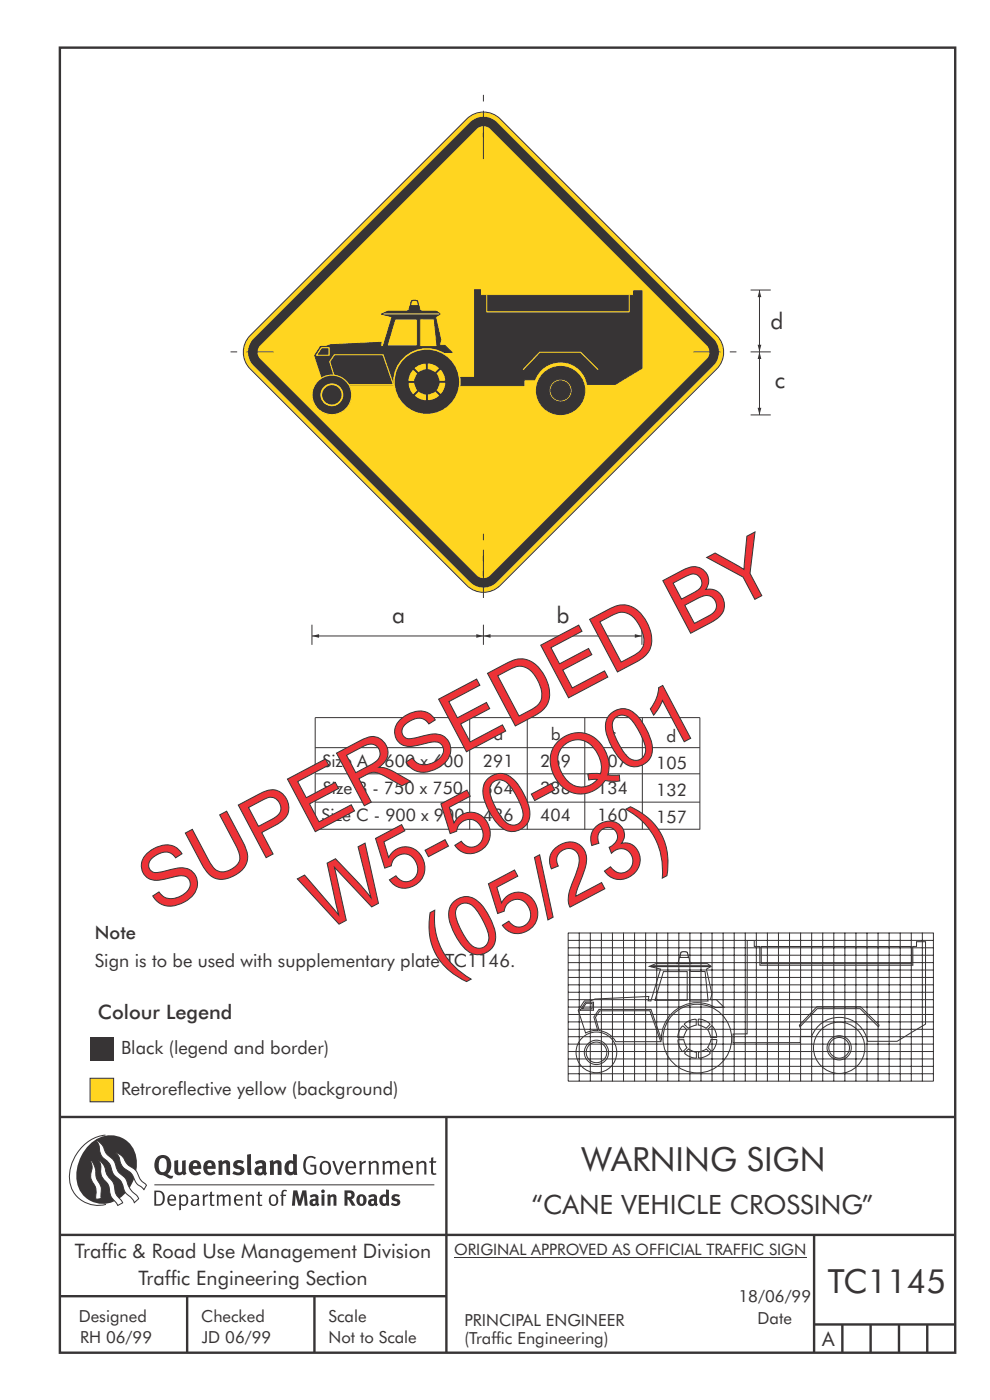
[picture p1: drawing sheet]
<svg xmlns="http://www.w3.org/2000/svg" width="210mm" height="297mm" viewBox="0 0 210 297" stroke-linecap="round" stroke-linejoin="round" font-family="sans-serif">
<g fill="none" stroke="#373435" stroke-width=".51">
<path d="M12.7 10.1h189.9v276.9h-189.9zM12.7 237h189.8M94.7 236.9v50.1M12.7 262h190M12.7 275h82M39.7 275v12M66.7 275v12M172.7 262v25M172.7 281h30M178.7 281v6M184.7 281v6M190.7 281v6"/>
<path d="M196.7 281v6"/>
</g>
<path d="M96.3 266.7h74.7" fill="none" stroke="#373435" stroke-width=".21"/>
<path d="M19.1 228.8h5v5h-5z" fill-rule="evenodd" fill="#ffd520" stroke="#373435" stroke-width=".21"/>
<path d="M19.1 220.1h5v5h-5z" fill-rule="evenodd" fill="#373435"/>
<path d="M53.1 71.2l45.9-46a5 5 0 0 1 7.1 0l45.9 46a5 5 0 0 1 0 7.1l-45.9 45.9a5 5 0 0 1-7.1 0l-45.9-45.9a5 5 0 0 1 0-7.1z" fill-rule="evenodd" fill="#ffd520" stroke="#373435" stroke-width=".21"/>
<path d="M53.8 71.9l46.1-46.1a4 4 0 0 1 5.5 .2l45.9 45.9a4 4 0 0 1 0 5.7l-46 46a4 4 0 0 1-5.6-.1l-46.1-46.1a4 4 0 0 1 .2-5.5z" fill-rule="evenodd" fill="#373435"/>
<path d="M55.2 73.3l46-46a2.04 2.04 0 0 1 2.8 .1l46 46a2.04 2.04 0 0 1-.1 2.8l-46 46a2.04 2.04 0 0 1-2.8-.1l-46-46a2.04 2.04 0 0 1 .1-2.8z" fill-rule="evenodd" fill="#ffd520"/>
<path d="M102.5 20.1v1.4M102.5 23.5v10.3M48.9 74.7h1.4M52.3 74.7h5.7M147.1 74.7h5.7M154.8 74.7h1.4M161.1 74.7v13.3M102.5 113.2v1.4M102.5 116.6v10.3" fill="none" stroke="#373435" stroke-width=".21"/>
<g fill="#373435">
<path d="M161.1 74.7l.4 1.5h-.8z"/>
<path d="M160.7 86.5h.8l-.4 1.5z"/>
</g>
<path d="M66.2 134.9h36.3" fill="none" stroke="#373435" stroke-width=".21"/>
<g fill="#373435">
<path d="M66.2 134.9l1.5-.4v.8z"/>
<path d="M101 134.5l1.5 .4-1.5 .4z"/>
</g>
<path d="M102.5 134.9h33.7" fill="none" stroke="#373435" stroke-width=".21"/>
<g fill="#373435">
<path d="M102.5 134.9l1.6-.4v.8z"/>
<path d="M134.7 134.5l1.5 .4-1.5 .4z"/>
</g>
<path d="M161.1 61.5v13.2" fill="none" stroke="#373435" stroke-width=".21"/>
<g fill="#373435">
<path d="M161.1 61.5l.4 1.5h-.8z"/>
<path d="M160.7 73.1h.8l-.4 1.6z"/>
</g>
<path d="M159.2 74.7h4.3M159.2 61.5h4.3M159.2 88h4.3M66.2 132.5v4.3M102.5 132.5v4.3M136.2 132.5v4.3" fill="none" stroke="#373435" stroke-width=".21"/>
<g fill="#373435" stroke="#373435" stroke-width=".21">
<path d="M100.7 61.5h1.2v1.2h32.5v-1h1.8v16.4l-5.7 3.5h-5.9a5.9 5.9 0 0 0-5.2-4.8 5.9 5.9 0 0 0-6 3.8h-2.3v1.2h-13.9v-1.7h3.5z" fill-rule="evenodd"/>
<path d="M80.9 66.6l1.4-.5h10.3l.7 .5-.9 .6h-9.2z" fill-rule="evenodd"/>
<path d="M68 73.5h1.2l.9-.4 10.8-.5-.2 .9h.6l1.9-6.3-2.2-.6 1.3-.5h10.3l.7 .5-.9 .6 1.1 4.9-.3 1.2h1.1l1.6 1.5h-3l-.8 6.8h-23.3l-2-6.2z" fill-rule="evenodd"/>
<circle cx="118.9" cy="82.9" r="5.1"/>
</g>
<path d="M89 67.7h3.1l.6 5.8h-3.7zM83.8 67.7h4.7v5.7h-6.4z" fill-rule="evenodd" fill="#ffd520" stroke="#373435" stroke-width=".21"/>
<circle cx="90.6" cy="81" r="7" fill="#373435" stroke="#ffd525" stroke-width=".33"/>
<path d="M87.6 78.5l.9 .8-.7 1.5h-1.1v-.4l.2-.9zM86.8 81.2h1.1l.6 1.6-.8 .8a2.59 2.59 0 0 1-.9-2.4zM88.8 83.1l1.6 .6v1.1a2.62 2.62 0 0 1-2.4-1zM90.8 83.7l1.5-.6 .8 .7a2.62 2.62 0 0 1-2.3 1zM93.3 81.2h1.1a2.6 2.6 0 0 1-1 2.3l-.8-.7zM92.6 79.2l.8-.7a2.59 2.59 0 0 1 .9 2.3h-1.1zM90.7 77.2a2.61 2.61 0 0 1 2.4 1l-.8 .8-1.6-.7zM88 78.1l1-.7a1.4 1.4 0 0 1 1.3-.1v1l-1.5 .7-.8-.8z" fill-rule="evenodd" fill="#ffd520"/>
<path d="M87.3 63.9a1.19 1.19 0 0 1 1.3 0l.5 2 .3 .2h-3l.3-.2z" fill-rule="evenodd" fill="#373435" stroke="#373435" stroke-width=".21"/>
<path d="M87.3 63.9a1.14 1.14 0 0 1 1.3 0l.2 1h-1.7z" fill-rule="evenodd" fill="#ffd520" stroke="#373435" stroke-width=".24"/>
<path d="M68.2 73.8h1.6v1.6h-2.7zM70.9 75.3h10.4l2.1 6.3h-12l-1.5-4.9z" fill="none" stroke="#ffd525" stroke-width=".24"/>
<path d="M81.4 66.6h11.7" fill="none" stroke="#ffd525" stroke-width=".21"/>
<circle cx="70.4" cy="83.8" r="4.2" fill="#373435" stroke="#ffd525" stroke-width=".24"/>
<path d="M68.3 83.8a2.1 2.1 0 0 1 4.2 0 2.1 2.1 0 0 1-4.2 0zM68 83.8a2.42 2.42 0 0 1 4.8 0 2.42 2.42 0 0 1-4.8 0z" fill-rule="evenodd" fill="#ffd520"/>
<path d="M116.9 82.9a2.06 2.06 0 0 1 4.1 0 2.06 2.06 0 0 1-4.1 0zM116.5 82.9a2.42 2.42 0 0 1 4.8 0 2.42 2.42 0 0 1-4.8 0z" fill-rule="evenodd" fill="#ffd520" stroke="#373435" stroke-width=".21"/>
<path d="M103.3 62.7v3.5h30.2v-3.5M126.8 78.4l-3.6-3.7h-8.7l-3.5 3.7" fill="none" stroke="#ffd525" stroke-width=".24"/>
<g fill="none" stroke="#373435" stroke-width=".21">
<path d="M158.5 199.5h1.5v1.3h1.2v4h32.4v-4h.8v-1h1.9v17.5l-6 3.6h-6.3a6.2 6.2 0 0 0-5.5-5 6.2 6.2 0 0 0-6.3 4h-2.4v1.3h-14.3v-1.8h3zM124 212.4h1.3l.9-.4 11.4-.6-.1 .9 .6 .1 2-6.8-2.4-.6 1.4-.5h11l.7 .5-.9 .6 1.1 5.3-.3 1.2h1.2l1.7 1.6-1.8 .1a7.6 7.6 0 0 0-11.5 6.7l-2.2-6.3h-11l-1.1 1.6 .8 2.8-1.2 .1-1.4 .5-1.5-4.9zM127.2 214.5l10.7-.1 2.3 6.6h-9.6a4.5 4.5 0 0 0-3.5-2.3l-.8-2.9zM161.5 200.8h31.9v3.7h-31.9z"/>
<circle cx="178" cy="222.3" r="5.4"/>
</g>
<g fill="#fefefe" stroke="#373435" stroke-width=".21">
<path d="M146.3 206.1h3.3l.6 6.3h-3.9zM140.7 206.1h5.1v6.1h-6.9z" fill-rule="evenodd"/>
<path d="M144.8 217.7h.1l.8 .8-.7 1.7h-1.1l-.1-.5 .3-.9zM143.9 220.6h1.2l.6 1.7-.8 .8a2.76 2.76 0 0 1-1-2.5zM146.1 222.5l1.6 .7v1.2a2.78 2.78 0 0 1-2.4-1zM148.1 223.2l1.7-.7 .8 .9a2.78 2.78 0 0 1-2.4 1zM150.8 220.6h1.2a2.78 2.78 0 0 1-1.1 2.4l-.8-.8zM150.9 217.6a2.77 2.77 0 0 1 1 2.5h-1.1l-.7-1.6zM148.1 216.3a2.77 2.77 0 0 1 2.5 1.1l-.8 .8-1.7-.7zM145.2 217.2l1.1-.7a1.48 1.48 0 0 1 1.4-.2v1.2l-1.7 .7-.8-.9z" fill-rule="evenodd"/>
</g>
<path d="M144.4 202.1l.5-.2 .9 .2 .6 2.1 .3 .2h-3.2l.4-.2z" fill="none" stroke="#373435" stroke-width=".21"/>
<path d="M144.4 202.1a1.15 1.15 0 0 1 1.4 0l.2 1h-1.8z" fill-rule="evenodd" fill="#fefefe" stroke="#373435" stroke-width=".21"/>
<path d="M138.2 204.9h12.4v.2h-12.4z" fill="none" stroke="#373435" stroke-width=".21"/>
<g fill="#fefefe" stroke="#373435" stroke-width=".21">
<path d="M175.8 222.3a2.2 2.2 0 0 1 4.4 0 2.2 2.2 0 0 1-4.4 0zM175.4 222.3a2.6 2.6 0 0 1 5.2 0 2.6 2.6 0 0 1-5.2 0z" fill-rule="evenodd"/>
<path d="M173.3 213.6h9.2l4 3.9-.1 .4-3.9-3.9h-9.1l-3.7 3.9-.1-.4z" fill-rule="evenodd"/>
<circle cx="126.5" cy="223.3" r="2.58"/>
<circle cx="126.5" cy="223.3" r="2.19"/>
</g>
<g fill="none" stroke="#373435" stroke-width=".21">
<circle cx="126.5" cy="223.3" r="4.3"/>
<circle cx="147.9" cy="220.3" r="7.3"/>
</g>
<g fill="#fefefe" stroke="#373435" stroke-width=".21">
<path d="M124.2 212.6h1.7v1.7h-2.8z" fill-rule="evenodd"/>
<path d="M124.3 212.9h1.3v1.2h-2z" fill-rule="evenodd"/>
</g>
<g fill="none" stroke="#373435" stroke-width=".21">
<path d="M66.9 158.6h81.6M99.6 152.3v23.7M111.8 152.3v23.7M124.1 152.3v23.7M136.3 152.3v23.7M66.9 170.2h81.6M66.9 164.2h81.6M148.5 175.9l-81.6 .1v-23.7h81.6v23.7M120.5 197.9v31.5h77.5v-31.5M120.5 199.5h77.5M120.5 197.9h77.5M122.9 197.9v31.5"/>
<path d="M125.2 197.9v31.5M127.6 197.9v31.5M129.9 197.9v31.5M132.3 197.9v31.5M134.6 197.9v31.5M137 197.9v31.5M139.3 197.9v31.5M141.7 197.9v31.5M144 197.9v31.5M146.4 197.9v31.5M148.7 197.9v31.5M151 197.9v31.5"/>
<path d="M153.4 197.9v31.5M155.7 197.9v31.5M158.1 197.9v31.5M160.4 197.9v31.5M162.8 197.9v31.5M165.1 197.9v31.5M167.5 197.9v31.5M169.8 197.9v31.5M172.2 197.9v31.5M174.5 197.9v31.5M176.9 197.9v31.5M179.2 197.9v31.5"/>
<path d="M181.6 197.9v31.5M183.9 197.9v31.5M186.3 197.9v31.5M188.6 197.9v31.5M191 197.9v31.5M193.3 197.9v31.5M195.7 197.9v31.5M120.5 220h77.5M120.5 218.4h77.5M120.5 216.8h77.5M120.5 215.2h77.5M120.5 213.7h77.5"/>
<path d="M120.5 212.1h77.5M120.5 210.5h77.5M120.5 208.9h77.5M120.5 207.4h77.5M120.5 205.8h77.5M120.5 204.2h77.5M120.5 202.7h77.5M120.5 201.1h77.5M120.5 227.8h77.5M120.5 226.2h77.5M120.5 224.7h77.5M120.5 223.1h77.5"/>
<path d="M120.5 221.5h77.5"/>
</g>
<g fill="#373435">
<path d="M64.9 245.6a1.61 1.61 0 0 1 2.1 0l-.2 .3a1.17 1.17 0 0 0-1.4-.2 1.17 1.17 0 0 0-.6 1.3 1.42 1.42 0 0 0 1.2 1.9l.7-.2v-1.2h-.8l-.1-.4h1.3v1.8a1.82 1.82 0 0 1-2.2 0 1.82 1.82 0 0 1-.6-2.1l.2-.7z" fill-rule="evenodd"/>
<path d="M68.2 246.5a1.77 1.77 0 0 0 .4 2.7 1.39 1.39 0 0 0 1.4-.5 1.39 1.39 0 0 0 .2-1.5 1.19 1.19 0 0 0-2-.7zM68.5 246.8a.83 .83 0 0 1 1 .1 .83 .83 0 0 1 .2 .9 .75 .75 0 0 1-.6 1.1 .75 .75 0 0 1-.8-.8v-1z" fill-rule="evenodd"/>
<path d="M70.5 246.4l.4-.1 .8 2.4 .8-2.3h.5l-1.1 2.8h-.4z" fill-rule="evenodd"/>
<path d="M73.6 246.7a1.74 1.74 0 0 0 .5 2.5h.9l.5-.3-.2-.3a.89 .89 0 0 1-1.1 .2 .89 .89 0 0 1-.4-1h1.7a1.15 1.15 0 0 0-.4-1.3 1.15 1.15 0 0 0-1.5 .2zM74 246.8a.67 .67 0 0 1 .8-.1 .67 .67 0 0 1 .3 .8h-1.3z" fill-rule="evenodd"/>
<path d="M76.2 246.4l.4-.1 .1 .4 .5-.4h.5l-.2 .5a.61 .61 0 0 0-.8 .6v1.8h-.4z" fill-rule="evenodd"/>
<path d="M78.1 246.4l.5-.1 .1 .4a.89 .89 0 0 1 .9-.4 .89 .89 0 0 1 .7 .7v2.2h-.4v-2.2l-.1-.2-.3-.1-.8 .4v2.1h-.4z" fill-rule="evenodd"/>
<path d="M81.1 246.4l.4-.1 .1 .4a.83 .83 0 0 1 .8-.4 .83 .83 0 0 1 .7 .5 .86 .86 0 0 1 .9-.5 .86 .86 0 0 1 .7 .7v2.2h-.4l-.1-2.3a.5 .5 0 0 0-.8 0l-.2 .2v2.1h-.5v-2.2l-.4-.3-.7 .4v2.1h-.4z" fill-rule="evenodd"/>
<path d="M85.7 246.7a1.74 1.74 0 0 0 .5 2.5h.9l.5-.3-.2-.3a.89 .89 0 0 1-1.1 .2 .89 .89 0 0 1-.4-1h1.7a1.15 1.15 0 0 0-.5-1.3 1.15 1.15 0 0 0-1.4 .2zM86 246.8a.67 .67 0 0 1 .9-.1 .67 .67 0 0 1 .3 .8h-1.3z" fill-rule="evenodd"/>
<path d="M88.3 246.4l.4-.1 .1 .4a.89 .89 0 0 1 .9-.4 .89 .89 0 0 1 .8 .7v2.2h-.5v-2.2l-.1-.2-.3-.1-.8 .4v2.1h-.4z" fill-rule="evenodd"/>
<path d="M91.5 245.6l.4-.1v.9h.7l-.2 .3h-.5v2.1l.1 .1h.5l.1 .3a.71 .71 0 0 1-1.2-.6v-1.9h-.3v-.3h.3z" fill-rule="evenodd"/>
<path d="M37 246.3l.8-.2v2a.46 .46 0 0 0 .2 .6 .46 .46 0 0 0 .6-.2v-2.2l.8-.2v2.4l.2 .5-.6 .4-.2-.3a1.03 1.03 0 0 1-1.2 .2 1.03 1.03 0 0 1-.6-1.1z" fill-rule="evenodd"/>
<path d="M40.4 246.6a1.64 1.64 0 0 0 0 2.2 1.64 1.64 0 0 0 2.3 .1l-.4-.4a.78 .78 0 0 1-.9 .3 .78 .78 0 0 1-.5-.8h1.8a1.37 1.37 0 0 0-.6-1.7 1.37 1.37 0 0 0-1.7 .3zM41.1 246.9a.48 .48 0 0 1 .6-.1 .48 .48 0 0 1 .2 .6h-1z" fill-rule="evenodd"/>
<path d="M43.5 246.6a1.65 1.65 0 0 0-.2 1.9 1.65 1.65 0 0 0 1.9 .8l.5-.4-.3-.4a.78 .78 0 0 1-.9 .3 .78 .78 0 0 1-.5-.8h1.8a1.37 1.37 0 0 0-.6-1.7 1.37 1.37 0 0 0-1.7 .3zM44.1 246.9a.48 .48 0 0 1 .6-.1 .48 .48 0 0 1 .2 .6h-.9z" fill-rule="evenodd"/>
<path d="M46.3 246.3l.7-.2 .1 .4a.95 .95 0 0 1 1-.3 .95 .95 0 0 1 .7 .8v2.3h-.8v-2.3l-.3-.2-.5 .3v2.2h-.8z" fill-rule="evenodd"/>
<path d="M49.7 246.5a1.73 1.73 0 0 1 2-.1l-.2 .5-.6-.2a.42 .42 0 0 0-.6 .3l.2 .3a1.23 1.23 0 0 1 1.4 1 1.47 1.47 0 0 1-2.3 .9l-.3-.2 .3-.6 .7 .3a.47 .47 0 0 0 .7-.3 .87 .87 0 0 0-1-.5l-.4-.2-.1-.4z" fill-rule="evenodd"/>
<path d="M54.1 246.6l.3 .5 .3-.1a.62 .62 0 0 1 .9 0l.1 .4a1.21 1.21 0 0 0-1.4 .3 1.21 1.21 0 0 0-.1 1.3 1.19 1.19 0 0 0 1.6 .1l.5 .3 .4-.5-.3-.3v-1.4a.96 .96 0 0 0-1.3-1zM55 248l.6-.1v.7a.43 .43 0 0 1-.6 .1 .43 .43 0 0 1 0-.7z" fill-rule="evenodd"/>
<path d="M57.2 246.3l.7-.2 .1 .4a.95 .95 0 0 1 1-.3 .95 .95 0 0 1 .7 .8v2.3h-.8v-2.3l-.2-.2-.6 .3v2.2h-.8z" fill-rule="evenodd"/>
<path d="M62.2 244.8v1.5a1.29 1.29 0 0 0-1.4 .2 1.29 1.29 0 0 0-.5 1.3 1.24 1.24 0 0 0 .6 1.3 1.24 1.24 0 0 0 1.4 0l.1 .2h.7l-.1-4.3zM61.5 246.9l.4-.1 .3 .2v1.5l-.3 .1a.48 .48 0 0 1-.6-.4 1.52 1.52 0 0 1 .2-1.3z" fill-rule="evenodd"/>
<path d="M52.4 245l.8-.2 .2 4.5h-.8l-.1-.2z" fill-rule="evenodd"/>
</g>
<path d="M22.4 240.8a9 9 0 0 0-7.4 10.9 6.2 6.2 0 0 0 7.5 3.8M32.7 251.4h59.4" fill="none" stroke="#373435" stroke-width=".21"/>
<path d="M19.1 242.7a5.7 5.7 0 0 1 6.5-1.4 5.7 5.7 0 0 1 3.4 5.7 8.6 8.6 0 0 1-6.2 8.3 5.7 5.7 0 0 1-6.5-7 9.9 9.9 0 0 1 2.8-5.6z" fill-rule="evenodd" fill="#373435"/>
<path d="M24.5 244.5a3.1 3.1 0 0 1 2.3 2.2l.7 .7a3.2 3.2 0 0 1 2 2.4l.4 .6 1.2 1.1-.6 .9-.2-.3a3.5 3.5 0 0 1-1.9-2.1 3.8 3.8 0 0 0-2.1-2.2 3.5 3.5 0 0 1-1-2.2zM20.4 241.9a3.4 3.4 0 0 1 1.9 2.5l.7 .8a3.3 3.3 0 0 1 1.7 2.6 4.4 4.4 0 0 0 1.7 2l.3 .3a6.1 6.1 0 0 0 2.5 3.7l.2 .5-.9 .9a6.1 6.1 0 0 0-1.9-2.2l-.4-.8a3.6 3.6 0 0 0-1.9-2.8l-.6-1a3.6 3.6 0 0 0-1.9-2.8 3.7 3.7 0 0 1-.8-2.4zM21 246.1a3.4 3.4 0 0 1 1.5 2.7l.6 1a3.8 3.8 0 0 1 1.4 3.1l.3 .7 1.2 1.6-1 .6-.5-.8a3.2 3.2 0 0 1-1.3-2.8 4.3 4.3 0 0 0-1.4-2.2 4.7 4.7 0 0 1-.5-2.9zM19.2 246.1a5.1 5.1 0 0 1 1.2 3.7l.3 .7a3.1 3.1 0 0 1 .7 3l.1 .8-1.1 .2-.1-.8a3.5 3.5 0 0 0-.9-3.3 3.6 3.6 0 0 1 .1-2.5z" fill-rule="evenodd" fill="#fefefe" stroke="#373435" stroke-width=".21"/>
<g fill="#373435">
<path d="M33.4 245.5a2.51 2.51 0 0 0 .4 3.7l.8 .1a2.78 2.78 0 0 0 2 .7l.2-.6h-.6l-.7-.3a2.56 2.56 0 0 0 0-3.8 1.83 1.83 0 0 0-2.1 .2zM34 245.9a.87 .87 0 0 1 1 0 .87 .87 0 0 1 .4 .9v.4a1.17 1.17 0 0 1-.9 1.5l-.3-.1a2.38 2.38 0 0 1-.2-2.7z" fill-rule="evenodd"/>
<path d="M33.1 252.9v2.6a1.12 1.12 0 0 0 1.2-.3 1.12 1.12 0 0 0 .2-1.2l-.1-.5-.3-.4zM32.7 252.6h1.1a1.67 1.67 0 0 1 1.2 1.6 1.67 1.67 0 0 1-1.3 1.6h-1zM36.1 253.9l-.2 .5h1.1a.55 .55 0 0 0-.3-.6 .55 .55 0 0 0-.6 .1zM35.8 253.7a.95 .95 0 0 1 1.2-.1 .95 .95 0 0 1 .4 1.1h-1.5a.72 .72 0 0 0 .4 .8 .72 .72 0 0 0 .9-.2l.1 .3a1.15 1.15 0 0 1-1.5 0 1.15 1.15 0 0 1-.2-1.5zM38.4 254.1v1.2a.7 .7 0 0 0 .9 .1 .7 .7 0 0 0 .2-.9 .61 .61 0 0 0-.4-.7 .61 .61 0 0 0-.7 .3zM38 253.5l.3-.1 .1 .4a.95 .95 0 0 1 1.2-.2 .95 .95 0 0 1 .3 1.2 .92 .92 0 0 1-.5 .9 .92 .92 0 0 1-1-.1v1.1l-.4 .1zM40.9 254.8a.5 .5 0 0 0 .2 .8 .5 .5 0 0 0 .7-.4v-.6zM40.5 253.7a1 1 0 0 1 1.7 .3v1.4l.2 .2-.2 .3-.3-.3a.78 .78 0 0 1-1.4-.1 .78 .78 0 0 1 .8-1.1h.5a.58 .58 0 0 0-.3-.7 .58 .58 0 0 0-.7 .2zM43 253.5l.3-.1 .1 .4 .3-.3 .5-.1-.2 .4a.52 .52 0 0 0-.6 .5v1.5h-.4zM44.6 252.9l.4-.1-.1 .7h.6l-.1 .3h-.5v1.5a.35 .35 0 0 0 .6 .3v.2a.57 .57 0 0 1-.6 .1 .57 .57 0 0 1-.3-.5v-1.6h-.3v-.3h.3zM45.9 253.5l.4-.1 .1 .4 .2-.2a.64 .64 0 0 1 1 .2 .7 .7 0 0 1 .8-.4 .7 .7 0 0 1 .5 .6v1.8h-.3v-1.7l-.3-.4-.7 .4v1.7h-.3v-1.6a.38 .38 0 0 0-.3-.5 .38 .38 0 0 0-.5 .2l-.1 .2v1.7h-.4zM50.2 253.9l-.2 .5h1.1a.55 .55 0 0 0-.2-.6 .55 .55 0 0 0-.7 .1zM49.9 253.7a.95 .95 0 0 1 1.2-.1 .95 .95 0 0 1 .4 1.1h-1.5a.72 .72 0 0 0 .4 .8 .72 .72 0 0 0 .9-.2l.1 .3a1.15 1.15 0 0 1-1.5 0 1.15 1.15 0 0 1-.2-1.5zM52.1 253.5l.3-.1 .1 .4a.72 .72 0 0 1 .8-.4 .72 .72 0 0 1 .6 .6v1.8h-.4v-1.6a.45 .45 0 0 0-.3-.5 .45 .45 0 0 0-.5 .2l-.2 .2v1.7h-.3zM54.7 252.9l.4-.1v.7h.6l-.1 .3h-.5v1.5a.35 .35 0 0 0 .5 .3v.2a.57 .57 0 0 1-.6 .1 .57 .57 0 0 1-.3-.5v-1.6h-.3v-.3h.3zM57.6 253.9l-.2 .7a.65 .65 0 0 0 .3 .8 .65 .65 0 0 0 .8-.2l.1-.1a.93 .93 0 0 0-.7-1.4zM57.3 253.7a1.12 1.12 0 0 1 1.4 0 1.12 1.12 0 0 1 .3 1.5 1.01 1.01 0 0 1-1.3 .6 1.01 1.01 0 0 1-.7-1.2zM59.9 252.6l.5-.2 .5 .2-.1 .2-.4-.1-.3 .2v.6h.6l-.1 .3h-.5v2h-.4v-2h-.2v-.3h.2zM62.2 252.6l-.3 3.2h.7l.1-2.3 .6 2.3h.6l.6-2.3 .1 2.3h.7l-.3-3.2h-.9l-.5 2.1-.5-2.1zM65.7 253.7l.3 .4a.51 .51 0 0 1 .5-.3 .51 .51 0 0 1 .4 .4v.1a.88 .88 0 0 0-1.1 .4 .88 .88 0 0 0 .2 1.1 .9 .9 0 0 0 1.1-.2l.3 .3 .4-.4-.2-.2v-1.1a.87 .87 0 0 0-.5-.8 .87 .87 0 0 0-1 .1zM66.4 254.8h.5v.5l-.1 .1h-.3l-.2-.1zM68.2 253.5v2.3h.6v-2.4zM68.1 252.8a.4 .4 0 0 0 .8 0 .4 .4 0 0 0-.8 0zM69.4 253.5l.1 2.3h.6v-1.7a.33 .33 0 0 1 .4-.2 .33 .33 0 0 1 .3 .4v1.5h.6v-1.7a.75 .75 0 0 0-.6-.7 .75 .75 0 0 0-.8 .3v-.3zM73.1 252.6v3.2h.6v-1.3l.3 .2 .7 1.1h.7l-.9-1.4a.94 .94 0 0 0 .7-1 .94 .94 0 0 0-.9-.8zM73.7 253.1a.51 .51 0 0 1 .8 .1 .51 .51 0 0 1-.2 .7l-.6 .1zM75.9 253.7a1.19 1.19 0 0 0-.1 1.7 1.19 1.19 0 0 0 1.8 0 1.19 1.19 0 0 0-.1-1.6 1.19 1.19 0 0 0-1.6-.1zM76.5 253.9l.2-.1a.99 .99 0 0 1 0 1.6 1.06 1.06 0 0 1-.2-1.5zM78.1 253.7l.3 .4a.51 .51 0 0 1 .5-.3 .51 .51 0 0 1 .5 .4v.1a.88 .88 0 0 0-1.2 .4 .88 .88 0 0 0 .2 1.1 .9 .9 0 0 0 1.1-.2l.3 .3 .4-.4-.2-.2v-1.1a.87 .87 0 0 0-.5-.8 .87 .87 0 0 0-1 .1zM78.9 254.8h.4v.5l-.1 .1h-.3l-.1-.1zM81.9 252.3v1.2a1.2 1.2 0 0 0-1.4 .6 1.2 1.2 0 0 0 .2 1.4l.5 .3 .8-.1v.1h.6l-.1-3.4zM81.4 253.9l.5 .1-.1 1.2a.46 .46 0 0 1-.5 0 .46 .46 0 0 1-.1-.5zM83.3 253.6a.79 .79 0 0 0-.1 .9 .79 .79 0 0 0 .9 .4 .33 .33 0 0 1 0 .5 .33 .33 0 0 1-.5 0l-.4-.3-.3 .5a1.15 1.15 0 0 0 1.2 .3 1.15 1.15 0 0 0 .8-1 1.49 1.49 0 0 0-1.2-.8 .4 .4 0 0 1 .3-.3 .4 .4 0 0 1 .4 .1l.2 .1 .2-.4a1.47 1.47 0 0 0-1.5 0z" fill-rule="evenodd"/>
</g>
<path d="M31.1 181.1a5.5 5.5 0 0 1 6-1.4l.7 .4 .8 1-1.4 .9a2.6 2.6 0 0 0-3.8-.7 2.4 2.4 0 0 0-1.7 3l.7 .7a7.9 7.9 0 0 0 4.1-.6 4.1 4.1 0 0 1 4.8 1.1 3.9 3.9 0 0 1-1.7 5.6 5.3 5.3 0 0 1-5.9 .4l-.7-.6-.6-.8 1.3-.9a3.4 3.4 0 0 0 5.1 .6 2.33 2.33 0 0 0 1.2-3.3 2.67 2.67 0 0 0-3.1-.5l-.5 .2a6.9 6.9 0 0 1-4.6 .3 3.2 3.2 0 0 1-.7-5.4zM39.3 176.7l1.5-.7 3.4 6.4a3.7 3.7 0 0 0 2.9 2.6 4.3 4.3 0 0 0 3.7-2.5l.1-.8-.6-1.7-3.7-7.1 1.5-.8 3.4 6.5a5.1 5.1 0 0 1 .5 5.2 6.4 6.4 0 0 1-6.1 2.6 5.6 5.6 0 0 1-3.2-3.2zM50.5 170.8l4.3-2.2a4.4 4.4 0 0 1 4.8-.4 3.8 3.8 0 0 1-.6 6.6l-3.5 1.8 2.4 4.6-1.5 .8zM52.7 171.3l2.1 4 2.9-1.5a2.42 2.42 0 0 0 1.7-3 2.16 2.16 0 0 0-3.4-1.2zM61 165.3l8-4.3 .7 1.3-6.5 3.5 1.8 3.4 6.1-3.2 .7 1.3-6.1 3.3 2 3.8 6.8-3.7 .7 1.3-8.3 4.5zM71.4 159.8l4.9-2.6a4.4 4.4 0 0 1 3.9-.7 3.5 3.5 0 0 1 2.1 3.1 3.5 3.5 0 0 1-1.9 3.2 5.2 5.2 0 0 1 3.2 .9l3.5 2.1-1.8 .9-3.6-2a3.4 3.4 0 0 0-3.8-.4l-1.8 .9 2.7 5-1.5 .8zM73.5 160.2l2 3.7 3.1-1.6a2.68 2.68 0 0 0 2-2.8 2.03 2.03 0 0 0-3.1-1.4zM84.8 152.7a5.5 5.5 0 0 1 6.1-1.4l.6 .4 .8 1-1.3 .9a2.6 2.6 0 0 0-3.9-.7 2.4 2.4 0 0 0-1.7 3l.7 .7a7.9 7.9 0 0 0 4.2-.6 4.1 4.1 0 0 1 4.7 1.1 3.9 3.9 0 0 1-1.7 5.6 5.3 5.3 0 0 1-5.9 .4l-.7-.6-.6-.8 1.4-.9a3.4 3.4 0 0 0 5 .6 2.33 2.33 0 0 0 1.2-3.3 2.67 2.67 0 0 0-3-.5l-.6 .2a6.9 6.9 0 0 1-4.6 .3 3.2 3.2 0 0 1-.7-5.4zM93 148.3l8.1-4.2 .7 1.3-6.6 3.5 1.8 3.4 6.2-3.3 .7 1.3-6.2 3.3 2 3.8 6.9-3.6 .7 1.3-8.4 4.4zM103.4 142.9l3.9-2.1a5.2 5.2 0 0 1 7.7 1.8 6.8 6.8 0 0 1 .9 7.2 6.9 6.9 0 0 1-2.6 2.1l-4 2.1zM105.6 143.4l4.5 8.5 2.4-1.2a3.6 3.6 0 0 0 2.1-5 5.9 5.9 0 0 0-3.8-4.3l-1.5 .1zM114.7 136.9l8.1-4.3 .7 1.3-6.6 3.5 1.8 3.4 6.2-3.2 .6 1.3-6.1 3.3 2 3.8 6.8-3.7 .7 1.3-8.3 4.5zM125.1 131.4l3.8-2a5.2 5.2 0 0 1 7.8 1.7 6.8 6.8 0 0 1 .8 7.3 6.9 6.9 0 0 1-2.5 2l-4 2.2zM127.2 131.9l4.6 8.6 2.3-1.3a3.6 3.6 0 0 0 2.2-4.9 5.9 5.9 0 0 0-3.9-4.4l-1.4 .2zM140.6 123.2l4.2-2.2a3.6 3.6 0 0 1 4.8 .3 2.94 2.94 0 0 1 .1 3.8 3.4 3.4 0 0 1 3.8 2.2 3.4 3.4 0 0 1-1.6 4.1l-5.4 3zM142.8 123.7l1.8 3.4 2.4-1.3a2.65 2.65 0 0 0 1.9-2.1 1.91 1.91 0 0 0-3-1.6zM145.3 128.4l2 3.9 3.1-1.7a2.18 2.18 0 0 0 1.4-3 2.18 2.18 0 0 0-3.2-.9zM149.9 118.3l1.8-1 6.1 3.5 .6-7 1.8-.9-1.1 8.7 2.5 4.8-1.5 .8-2.5-4.8zM91.2 193.6l1-.5a14.6 14.6 0 0 0 7.8 14.6l-1 .6a12.7 12.7 0 0 1-7.8-14.7zM113.4 181.9l1.1-.6 2.8 13.3-1.1 .6zM132.8 171.7l.9-.5a12.7 12.7 0 0 1 7.8 14.6l-1 .5a14.6 14.6 0 0 0-7.7-14.6zM63.1 186.5l1.5-.8 7.2 8.4-2.4-11 1.8-.9 5 5.3 2.5 3-2.7-10.8 1.4-.8 2.9 12.8-1.5 .7-7.8-8.4 2.5 11.3-1.6 .8zM79.7 177.9l5.5-2.9 .7 1.3-4.5 2.3 1 3.3a4 4 0 0 1 4.2-2.2 4 4 0 0 1 3.4 3.2 4.2 4.2 0 0 1-1.7 4.7 4.2 4.2 0 0 1-5-.1l-.7-.8 1.4-.9a2.54 2.54 0 0 0 3.4 .9 2.54 2.54 0 0 0 1-3.4 2.73 2.73 0 0 0-2.9-2.1 2.73 2.73 0 0 0-2.5 2.5l-1.4 .5zM90.2 180.4l4.2-2.3 .7 1.4-4.2 2.3zM93.5 170.6l5.6-3 .7 1.3-4.5 2.4 1 3.3a4 4 0 0 1 4.1-2.2 4 4 0 0 1 3.4 3.2 4.2 4.2 0 0 1-1.7 4.7 4.2 4.2 0 0 1-5-.2l-.6-.8 1.4-.8a2.54 2.54 0 0 0 3.4 .9 2.54 2.54 0 0 0 1-3.4 2.73 2.73 0 0 0-2.9-2.1 2.73 2.73 0 0 0-2.5 2.5l-1.4 .5zM103.6 165.1a3.8 3.8 0 0 1 5.8 .7 13 13 0 0 1 3 7 3.8 3.8 0 0 1-2.7 3.5 3.8 3.8 0 0 1-4.2-1.6 12.3 12.3 0 0 1-3.1-7l.3-1.4zM104.4 166.2a3.5 3.5 0 0 0 .1 3.8 11.3 11.3 0 0 0 3.3 4.8 2.15 2.15 0 0 0 2.4-.2 2.15 2.15 0 0 0 .7-2.4 14.6 14.6 0 0 0-3.5-6.2 2.18 2.18 0 0 0-3 .2zM112.7 168.5l4.2-2.3 .8 1.4-4.3 2.2zM118.2 157.5a6 6 0 0 1 10.1 1.6 6.7 6.7 0 0 1 .6 5.3h2.5l.1 1.3-1.5 .1-1.6-.2a6.1 6.1 0 0 1-10.8-.8 6.1 6.1 0 0 1 .6-7.3zM119.6 158.1a4.5 4.5 0 0 0-.4 5.9 4.4 4.4 0 0 0 6.2 2.4l1.3-1-1.8 .1-.2-1.3 1.1-.1 1.6 .1a6.1 6.1 0 0 0-4-7.2 4.3 4.3 0 0 0-3.8 1.1zM129.6 151.4a3.8 3.8 0 0 1 5.8 .7 13 13 0 0 1 3 7 3.8 3.8 0 0 1-2.8 3.4 3.8 3.8 0 0 1-4.1-1.5 12.3 12.3 0 0 1-3.1-7.1l.3-1.4zM130.4 152.5a3.5 3.5 0 0 0 .1 3.7 11.3 11.3 0 0 0 3.3 4.8 2.15 2.15 0 0 0 2.4-.2 2.15 2.15 0 0 0 .7-2.3 14.6 14.6 0 0 0-3.5-6.3 2.18 2.18 0 0 0-3 .3zM139.7 145.9l.9-.5 5.9 11.2-1.4 .8-4.6-8.8-.8 1.7-1 1.4-.7-1.3a8 8 0 0 0 1.7-4.5zM96.3 191.3a3.8 3.8 0 0 1 5.8 .7 13 13 0 0 1 3 6.9 3.8 3.8 0 0 1-2.7 3.5 3.8 3.8 0 0 1-4.2-1.5 12.3 12.3 0 0 1-3-7.1l.3-1.4zM97.1 192.3a3.5 3.5 0 0 0 .1 3.8 11.3 11.3 0 0 0 3.3 4.8 2.15 2.15 0 0 0 2.4-.2 2.15 2.15 0 0 0 .7-2.3 14.6 14.6 0 0 0-3.5-6.3 2.18 2.18 0 0 0-3 .2zM103.6 187.5l5.5-2.9 .7 1.3-4.4 2.3 1 3.4a4 4 0 0 1 4.1-2.3 4 4 0 0 1 3.4 3.3 4.2 4.2 0 0 1-1.7 4.7 4.2 4.2 0 0 1-5-.2l-.6-.8 1.3-.9a2.54 2.54 0 0 0 3.5 .9 2.54 2.54 0 0 0 .9-3.4 2.73 2.73 0 0 0-2.8-2.1 2.73 2.73 0 0 0-2.5 2.5l-1.4 .5zM126.4 175.4a3.5 3.5 0 0 1 6 1.2v1.2l-.6 1.1a3.4 3.4 0 0 1 3.5 1.5 3.4 3.4 0 0 1 .1 3.7 4.1 4.1 0 0 1-7.2 .7l1.3-.9a2.55 2.55 0 0 0 3.7 .7 2.55 2.55 0 0 0 .3-3.8 2.55 2.55 0 0 0-3.8 .2l-.5-1.2a2.22 2.22 0 0 0 1.7-1.8 2.22 2.22 0 0 0-1-2.2 2.26 2.26 0 0 0-2.5 .5 2.26 2.26 0 0 0-.4 2.6l-1.5 .5a3.7 3.7 0 0 1 .9-4zM117.6 180.2a4.1 4.1 0 0 1 5.9-.5 5 5 0 0 1 .3 5.4l-1.4 3.7-.3 1.3 5.5-2.9 .7 1.4-7.4 3.9a6.1 6.1 0 0 1 .5-5.2 11.1 11.1 0 0 0 1.4-5.4 2.4 2.4 0 0 0-3-1.7 2.4 2.4 0 0 0-1.5 3.1l.1 .4-1.4 .6a3.6 3.6 0 0 1 .6-4.1z" fill="#ed3237" stroke="#373435" stroke-width=".21"/>
<g font-size="7.1" fill="#373435">
<text x="123.4" y="248.4">WARNING SIGN</text>
<text x="175.6" y="274.3">TC1145</text>
</g>
<text font-size="5.6" fill="#373435" x="112.7" y="257.6">“CANE VEHICLE CROSSING”</text>
<g font-size="4.9" fill="#373435">
<text x="163.4" y="69.9">d</text>
<text x="164.4" y="82.4">c</text>
<text x="83.2" y="132.3">a</text>
<text x="118.1" y="132.3">b</text>
</g>
<g font-size="4.2" fill="#373435">
<text x="20.8" y="216.2">Colour Legend</text>
<text x="15.9" y="267">Traffic &amp; Road Use Management Division</text>
<text x="29.4" y="272.6">Traffic Engineering Section</text>
<text x="174.4" y="285.6">A</text>
</g>
<g font-size="3.9" fill="#373435">
<text x="20.1" y="199.2">Note</text>
<text x="20.1" y="205.2">Sign is to be used with supplementary plate TC1146.</text>
<text x="25.7" y="223.6">Black (legend and border)</text>
<text x="25.7" y="232.3">Retroreflective yellow (background)</text>
</g>
<g font-size="3.7" fill="#373435">
<text x="104.7" y="157">a</text>
<text x="116.8" y="157">b</text>
<text x="129.1" y="157">c</text>
<text x="141.4" y="157.4">d</text>
<text x="68.4" y="162.8">Size A - 600 x 600</text>
<text x="102.4" y="162.8">291</text>
<text x="114.6" y="162.8">269</text>
<text x="126.7" y="162.8">107</text>
<text x="139.2" y="163.1">105</text>
<text x="68.5" y="168.5">Size B - 750 x 750</text>
<text x="102.4" y="168.5">364</text>
<text x="114.6" y="168.5">336</text>
<text x="126.7" y="168.5">134</text>
<text x="139.2" y="168.8">132</text>
<text x="68.2" y="174.3">Size C - 900 x 900</text>
<text x="102.4" y="174.3">436</text>
<text x="114.6" y="174.3">404</text>
<text x="126.7" y="174.3">160</text>
<text x="139.2" y="174.6">157</text>
</g>
<g font-size="3.5" fill="#373435">
<text x="16.7" y="280.4">Designed</text>
<text x="42.7" y="280.4">Checked</text>
<text x="69.7" y="280.4">Scale</text>
<text x="98.5" y="281.4">PRINCIPAL ENGINEER</text>
<text x="156.7" y="276.3">18/06/99</text>
<text x="160.7" y="281">Date</text>
<text x="17" y="284.8">RH 06/99</text>
<text x="42.8" y="284.8">JD 06/99</text>
<text x="69.7" y="285">Not to Scale</text>
<text x="98.5" y="285.1">(Traffic Engineering)</text>
</g>
<text font-size="3.4" fill="#373435" x="96.3" y="266.3">ORIGINAL APPROVED AS OFFICIAL TRAFFIC SIGN</text>
</svg>
